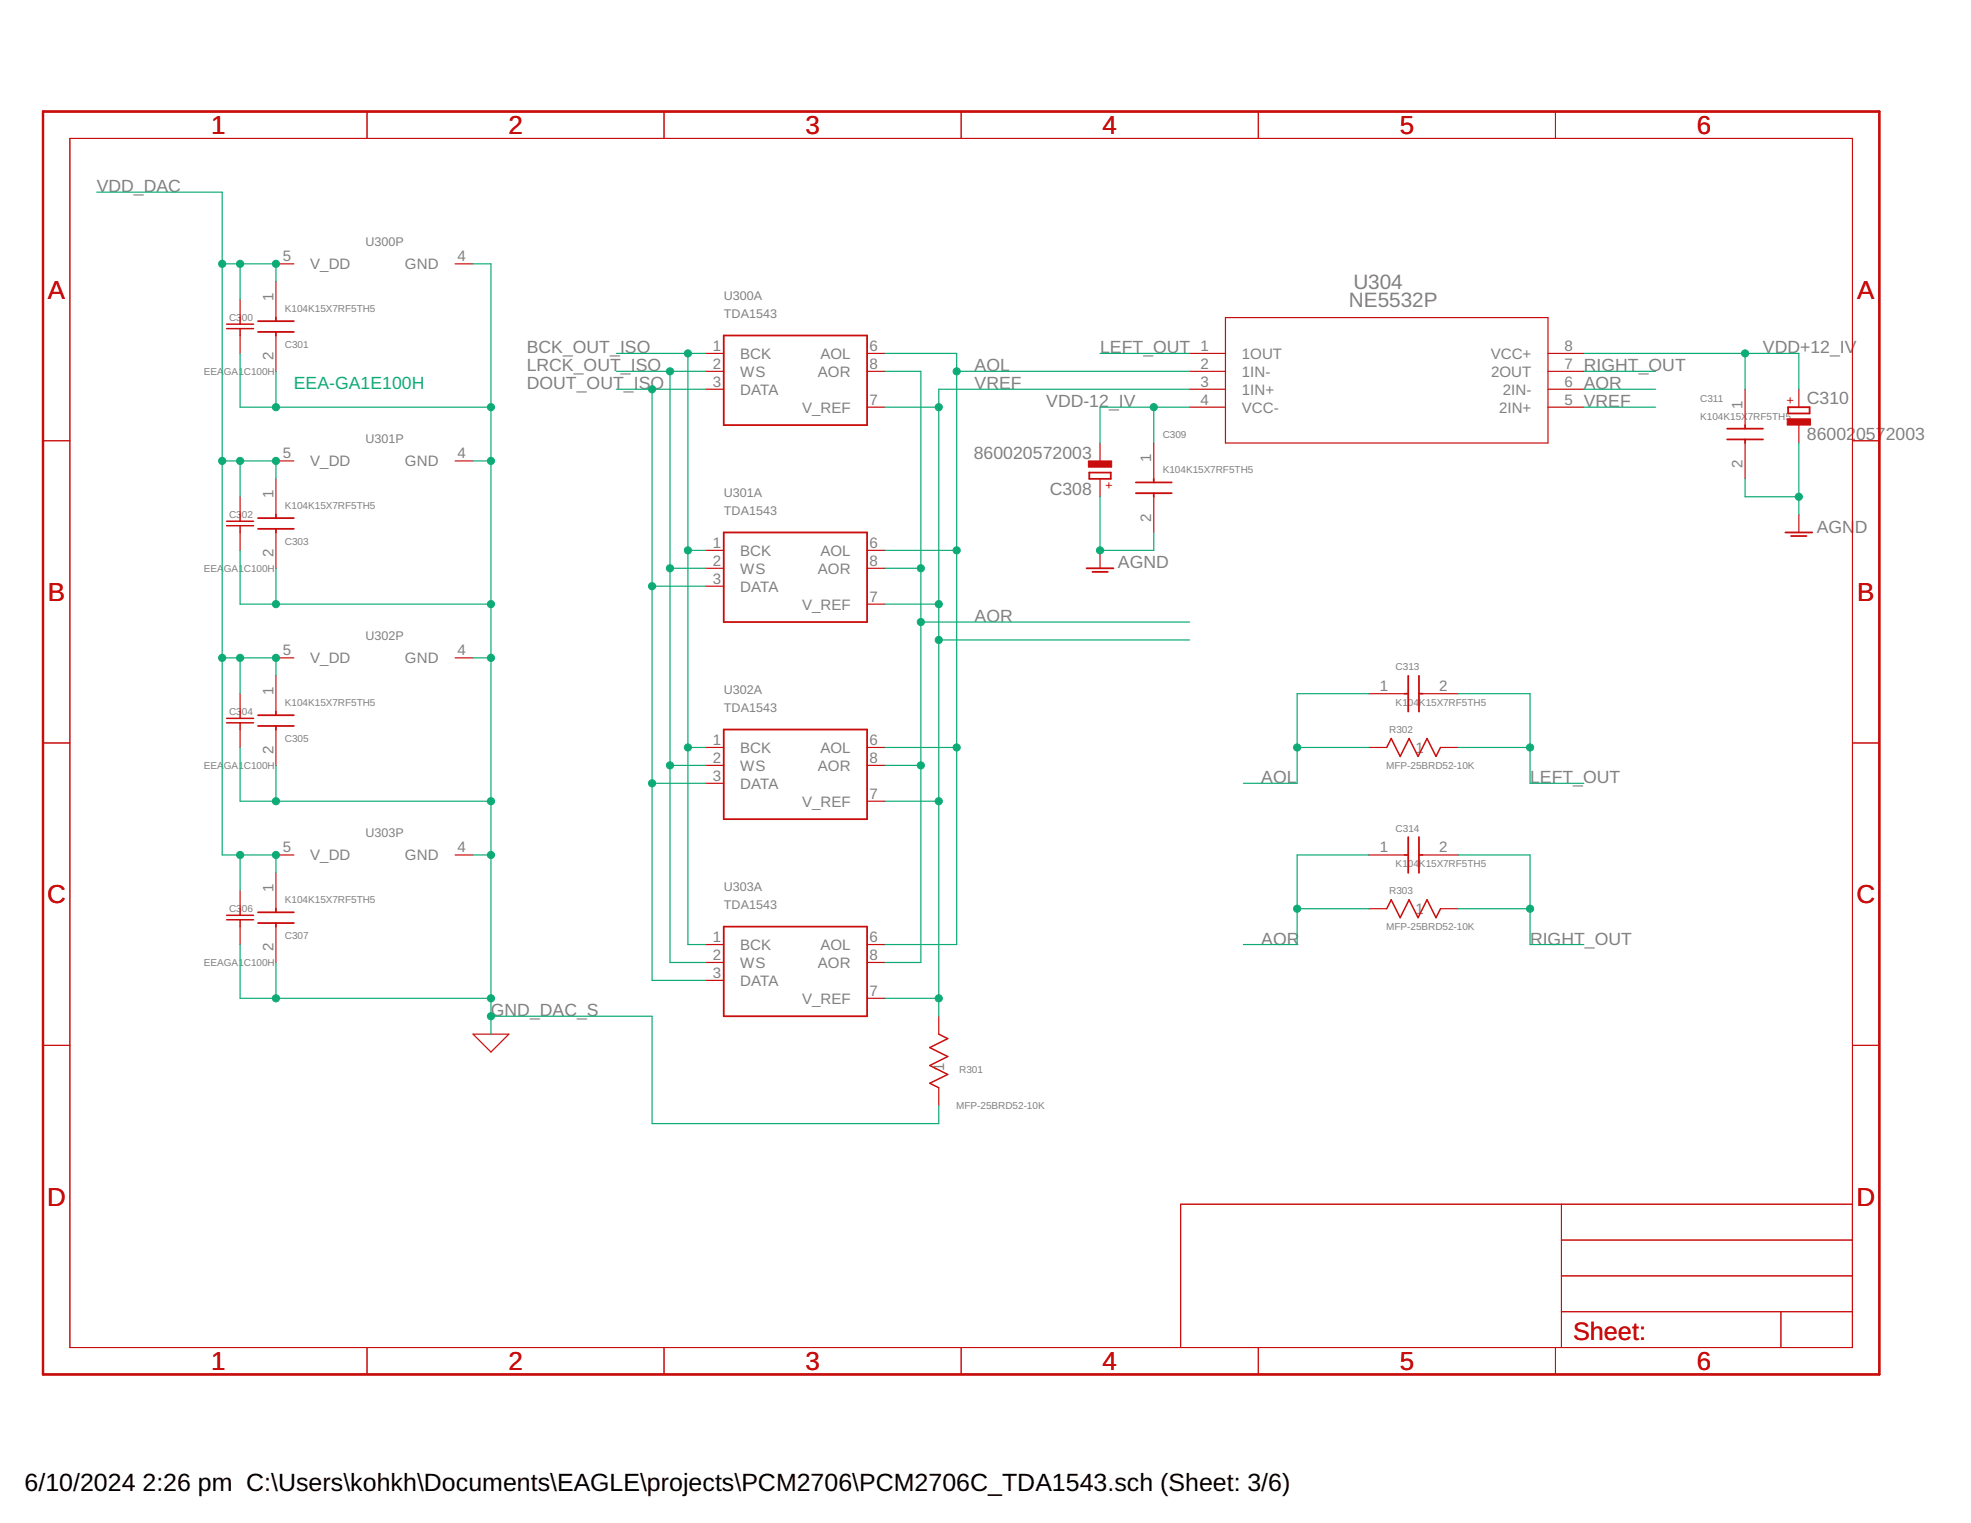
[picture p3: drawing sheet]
<svg xmlns="http://www.w3.org/2000/svg" width="279mm" height="216mm" viewBox="0 0 279 216" stroke-linecap="round" stroke-linejoin="round" font-family="sans-serif">
<g fill="none" stroke="#c90d0c" stroke-width=".14">
<path d="M9.9 19.6h252.7v171.4h-252.7zM52 15.8v3.8M94.1 15.8v3.8M136.2 15.8v3.8M178.4 15.8v3.8M220.5 15.8v3.8M6.1 62.5h3.8M262.6 62.5h3.8M6.1 105.3h3.8M262.6 105.3h3.8M6.1 148.2h3.8M262.6 148.2h3.8"/>
<path d="M221.3 170.7v20.3M221.3 175.8h41.3M262.6 170.7h-95.2v20.3M52 191v3.8M94.1 191v3.8M136.2 191v3.8M178.4 191v3.8M220.5 191v3.8M221.3 185.9h41.3M221.3 180.9h41.3M252.5 185.9v5.1"/>
</g>
<path d="M6.1 15.8h260.3v179h-260.3z" fill="none" stroke="#c90d0c" stroke-width=".32"/>
<g fill="none" stroke="#c90d0c" stroke-width=".25">
<path d="M36.6 45.5h5.1M36.6 47.1h5.1M39.1 45v.5M39.1 47.1v.5M102.6 47.6h20.3v12.7h-20.3zM253.5 57.7h3v.9h-3zM36.6 73.4h5.1M36.6 75h5.1M39.1 72.9v.5M39.1 75v.5M102.6 75.5h20.3v12.7h-20.3zM154.4 67h3.1v.9h-3.1z"/>
<path d="M161 68.4h5.1M161 69.9h5.1M163.6 67.9v.5M163.6 69.9v.5M244.8 60.8h5.1M244.8 62.3h5.1M247.4 60.3v.5M247.4 62.3v.5M253.1 75.5h3.8M253.9 76h2.2M154 80.6h3.8M154.9 81.1h2.1"/>
<path d="M199.1 98.3h.5M199.6 95.8v5.1M201.1 95.8v5.1M201.1 98.3h.6M36.6 101.4h5.1M36.6 102.9h5.1M39.1 100.9v.5M39.1 102.9v.5M102.6 103.4h20.3v12.7h-20.3zM199.6 118.7v5M201.1 118.7v5M36.6 129.3h5.1"/>
<path d="M36.6 130.9h5.1M39.1 128.8v.5M39.1 130.9v.5M102.6 131.4h20.3v12.7h-20.3zM199.1 121.2h.5M201.1 121.2h.6"/>
</g>
<g fill="none" stroke="#c90d0c" stroke-width=".17">
<path d="M39.1 37.4h2.6M39.1 39.9v5.1M64.5 37.4h2.6M34 42.5v2.5M34 47.6v2.5M39.1 47.6v5M100.1 50.1h2.5M100.1 52.6h2.5M100.1 55.2h2.5M122.9 50.1h2.6M122.9 52.6h2.6M122.9 57.7h2.6"/>
<path d="M168.6 50.1h5.1M168.6 52.6h5.1M168.6 55.2h5.1M168.6 57.7h5.1M173.7 45h45.7v17.8h-45.7zM219.4 50.1h5.1M219.4 52.6h5.1M219.4 55.2h5.1M219.4 57.7h5.1M247.4 55.2v5.1M255 55.2v2.5M34 70.4v2.5"/>
<path d="M34 75.5v2.5M39.1 65.3h2.6M39.1 67.9v5M39.1 75.5v5.1M64.5 65.3h2.6M100.1 78h2.5M122.9 78h2.6M155.9 62.8v2.5M155.9 67.9v2.5M155.9 78v2.6M163.6 62.8v5.1M163.6 70.4v5.1"/>
<path d="M247.4 62.8v5.1M255 60.3v2.5M255 72.9v2.6M34 98.3v2.6M39.1 93.3h2.6M39.1 95.8v5.1M64.5 93.3h2.6M100.1 80.6h2.5M100.1 83.1h2.5M122.9 80.6h2.6M122.9 85.6h2.6M194 98.3h5.1"/>
<path d="M201.7 98.3h5M34 103.4v2.6M39.1 103.4v5.1M100.1 106h2.5M100.1 108.5h2.5M100.1 111h2.5M122.9 106h2.6M122.9 108.5h2.6M122.9 113.6h2.6M194 106h2.6M204.2 106h2.5M34 126.3v2.5"/>
<path d="M34 131.4v2.5M39.1 121.2h2.6M39.1 123.7v5.1M39.1 131.4v5M64.5 121.2h2.6M100.1 133.9h2.5M100.1 136.4h2.5M100.1 139h2.5M122.9 133.9h2.6M122.9 136.4h2.6M194 121.2h5.1M194 128.8h2.6"/>
<path d="M201.7 121.2h5M204.2 128.8h2.5M67.1 146.6h5l-2.5 2.5zM122.9 141.5h2.6M133.1 144.1v2.5M133.1 154.2v2.5"/>
</g>
<g fill="none" stroke="#c90d0c" stroke-width=".21">
<path d="M32.1 46h3.8M32.1 46.6h3.8M34 45v1M34 46.6v1M32.1 73.9h3.8M32.1 74.5h3.8M34 72.9v1M34 74.5v1M32.1 101.8h3.8M32.1 102.5h3.8M34 100.9v.9M34 102.5v.9"/>
<path d="M196.6 106l.6-1.3 1.3 2.5 1.2-2.5 1.3 2.5 1.3-2.5 1.3 2.5 .6-1.2M32.1 129.8h3.8M32.1 130.4h3.8M34 128.8v1M34 130.4v1M196.6 128.8l.6-1.2 1.3 2.5 1.2-2.5 1.3 2.5 1.3-2.5 1.3 2.5 .6-1.3M133.1 146.6l1.2 .6-2.5 1.3 2.5 1.3-2.5 1.2 2.5 1.3-2.5 1.3 1.3 .6"/>
</g>
<g fill="#c90d0c" stroke="#c90d0c" stroke-width=".14">
<path d="M154.3 65.3h3.3v.9h-3.3z"/>
<path d="M253.3 59.4h3.3v.9h-3.3z"/>
</g>
<g fill="none" stroke="#0dab76" stroke-width=".17">
<path d="M13.7 27.2h17.8v94h7.6v2.5M31.5 37.4h7.6v2.5M34 37.4v5.1M67.1 37.4h2.5v109.2M34 50.1v7.6h35.6M39.1 52.6v5.1M87.4 55.2h12.7M87.4 50.1h12.7M87.4 52.6h12.7M92.4 55.2v83.8h7.7M95 52.6v83.8h5.1M97.5 50.1v83.8h2.6"/>
<path d="M125.5 57.7h7.6M125.5 50.1h10.1v83.8h-10.1M125.5 52.6h5v83.8h-5M135.6 52.6h33M155.9 50.1h12.7M163.6 57.7v5.1M168.6 55.2h-35.5v88.9M168.6 57.7h-12.7v5.1M224.5 57.7h10.2M224.5 55.2h10.2M224.5 50.1h30.5v5.1M224.5 52.6h10.2"/>
<path d="M247.4 50.1v5.1M31.5 65.3h7.6v2.6M34 78v7.6h35.6M34 65.3v5.1M67.1 65.3h2.5M97.5 78h2.6M125.5 78h10.1M155.9 70.4v7.6h7.7v-2.5M247.4 67.9v2.5h7.6M255 62.8v10.1M31.5 93.3h7.6v2.5M34 93.3v5"/>
<path d="M39.1 80.6v5M67.1 93.3h2.5M92.4 83.1h7.7M95 80.6h5.1M125.5 85.6h7.6M125.5 80.6h5M130.5 88.2h38.1M133.1 90.7h35.5M194 98.3h-10.1v12.7h-7.6M206.7 98.3h10.2v12.7h7.6M34 106v7.6h35.6M39.1 108.5v5.1"/>
<path d="M92.4 111h7.7M95 108.5h5.1M97.5 106h2.6M125.5 113.6h7.6M125.5 106h10.1M125.5 108.5h5M183.9 106h10.1M206.7 106h10.2M34 133.9v7.6h35.6M34 121.2v5.1M39.1 136.4v5.1M67.1 121.2h2.5"/>
<path d="M183.9 128.8h10.1M194 121.2h-10.1v12.7h-7.6M206.7 121.2h10.2v12.7h7.6M206.7 128.8h10.2M69.6 144.1h22.8v15.2h40.7v-2.6M125.5 141.5h7.6"/>
</g>
<g fill="#0dab76" stroke="#0dab76" stroke-width=".14">
<circle cx="133.1" cy="141.5" r=".51"/>
<circle cx="133.1" cy="113.6" r=".51"/>
<circle cx="133.1" cy="85.6" r=".51"/>
<circle cx="133.1" cy="57.7" r=".51"/>
<circle cx="133.1" cy="90.7" r=".51"/>
<circle cx="31.5" cy="37.4" r=".51"/>
<circle cx="31.5" cy="65.3" r=".51"/>
<circle cx="31.5" cy="93.3" r=".51"/>
<circle cx="34" cy="37.4" r=".51"/>
<circle cx="39.1" cy="37.4" r=".51"/>
<circle cx="34" cy="121.2" r=".51"/>
<circle cx="39.1" cy="65.3" r=".51"/>
<circle cx="39.1" cy="93.3" r=".51"/>
<circle cx="39.1" cy="121.2" r=".51"/>
<circle cx="34" cy="65.3" r=".51"/>
<circle cx="34" cy="93.3" r=".51"/>
<circle cx="155.9" cy="78" r=".51"/>
<circle cx="255" cy="70.4" r=".51"/>
<circle cx="97.5" cy="50.1" r=".51"/>
<circle cx="97.5" cy="78" r=".51"/>
<circle cx="97.5" cy="106" r=".51"/>
<circle cx="95" cy="52.6" r=".51"/>
<circle cx="95" cy="80.6" r=".51"/>
<circle cx="95" cy="108.5" r=".51"/>
<circle cx="92.4" cy="55.2" r=".51"/>
<circle cx="92.4" cy="83.1" r=".51"/>
<circle cx="92.4" cy="111" r=".51"/>
<circle cx="135.6" cy="106" r=".51"/>
<circle cx="135.6" cy="78" r=".51"/>
<circle cx="135.6" cy="52.6" r=".51"/>
<circle cx="183.9" cy="106" r=".51"/>
<circle cx="130.5" cy="108.5" r=".51"/>
<circle cx="130.5" cy="80.6" r=".51"/>
<circle cx="130.5" cy="88.2" r=".51"/>
<circle cx="183.9" cy="128.8" r=".51"/>
<circle cx="69.6" cy="65.3" r=".51"/>
<circle cx="69.6" cy="93.3" r=".51"/>
<circle cx="69.6" cy="121.2" r=".51"/>
<circle cx="39.1" cy="141.5" r=".51"/>
<circle cx="69.6" cy="141.5" r=".51"/>
<circle cx="39.1" cy="113.6" r=".51"/>
<circle cx="69.6" cy="113.6" r=".51"/>
<circle cx="39.1" cy="85.6" r=".51"/>
<circle cx="69.6" cy="85.6" r=".51"/>
<circle cx="39.1" cy="57.7" r=".51"/>
<circle cx="69.6" cy="57.7" r=".51"/>
<circle cx="69.6" cy="144.1" r=".51"/>
<circle cx="216.9" cy="106" r=".51"/>
<circle cx="216.9" cy="128.8" r=".51"/>
<circle cx="163.6" cy="57.7" r=".51"/>
<circle cx="247.4" cy="50.1" r=".51"/>
</g>
<g font-size="3.7" fill="#c90d0c">
<text x="29.9" y="19">1</text>
<text x="72.1" y="19">2</text>
<text x="114.2" y="19">3</text>
<text x="156.3" y="19">4</text>
<text x="198.4" y="19">5</text>
<text x="240.5" y="19">6</text>
<text x="6.8" y="42.3">A</text>
<text x="263.3" y="42.3">A</text>
<text x="6.8" y="85.2">B</text>
<text x="263.3" y="85.2">B</text>
<text x="6.7" y="128">C</text>
<text x="263.2" y="128">C</text>
<text x="6.7" y="170.9">D</text>
<text x="263.2" y="170.9">D</text>
<text x="29.9" y="194.2">1</text>
<text x="72.1" y="194.2">2</text>
<text x="114.2" y="194.2">3</text>
<text x="156.3" y="194.2">4</text>
<text x="198.4" y="194.2">5</text>
<text x="240.5" y="194.2">6</text>
</g>
<text font-size="3.6" fill="#c90d0c" x="223" y="189.9">Sheet:</text>
<g font-size="3.5">
<text x="3.5" y="211.4">6/10/2024</text>
<text x="20.2" y="211.4">2:26 pm C:\Users\kohkh\Documents\EAGLE\projects\PCM2706\PCM2706C_TDA1543.sch (Sheet: 3/6)</text>
</g>
<g font-size="2.9" fill="#808080">
<text x="191.8" y="41">U304</text>
<text x="191.2" y="43.5">NE5532P</text>
</g>
<g font-size="2.5" fill="#808080">
<text x="13.7" y="27.2">VDD_DAC</text>
<text x="74.7" y="50.1">BCK_OUT_ISO</text>
<text x="74.7" y="52.6">LRCK_OUT_ISO</text>
<text x="138.2" y="52.6">AOL</text>
<text x="155.9" y="50.1">LEFT_OUT</text>
<text x="224.5" y="52.6">RIGHT_OUT</text>
<text x="249.9" y="50.1">VDD+12_IV</text>
<text x="74.7" y="55.2">DOUT_OUT_ISO</text>
<text x="138.2" y="55.2">VREF</text>
<text x="148.3" y="57.7">VDD-12_IV</text>
<text x="224.5" y="57.7">VREF</text>
<text x="224.5" y="55.2">AOR</text>
<text x="256.1" y="57.2">C310</text>
<text x="138" y="65.1">860020572003</text>
<text x="256.1" y="62.3">86002</text>
<text x="263.1" y="62.3">0572003</text>
<text x="148.8" y="70.1">C308</text>
<text x="257.5" y="75.5">AGN</text>
<text x="262.9" y="75.5">D</text>
<text x="158.5" y="80.6">AGND</text>
<text x="138.2" y="88.2">AOR</text>
<text x="178.8" y="111">AOL</text>
<text x="216.9" y="111">LEFT_OUT</text>
<text x="178.8" y="133.9">AOR</text>
<text x="216.9" y="133.9">RIGHT_OUT</text>
<text x="69.6" y="144.1">GND_DAC_S</text>
</g>
<text font-size="2.5" fill="#0dab76" x="41.7" y="55.2">EEA-GA1E100H</text>
<g font-size="2.1" fill="#808080">
<text x="40.1" y="37">5</text>
<text x="44" y="38.2">V_DD</text>
<text x="57.4" y="38.2">GND</text>
<text x="64.9" y="37">4</text>
<text x="38.8" y="42.7" transform="rotate(-90 38.8 42.7)">1</text>
<text x="38.8" y="51.1" transform="rotate(-90 38.8 51.1)">2</text>
<text x="101.1" y="49.7">1</text>
<text x="101.1" y="52.3">2</text>
<text x="104.9" y="50.9">BCK</text>
<text x="104.9" y="53.4">WS</text>
<text x="115.9" y="53.4">AOR</text>
<text x="116.3" y="50.9">AOL</text>
<text x="123.3" y="49.7">6</text>
<text x="123.3" y="52.3">8</text>
<text x="170.2" y="49.7">1</text>
<text x="170.2" y="52.3">2</text>
<text x="176.1" y="50.9">1OUT</text>
<text x="176.1" y="53.4">1IN-</text>
<text x="211.3" y="50.9">VCC+</text>
<text x="211.4" y="53.4">2OUT</text>
<text x="221.8" y="52.3">7</text>
<text x="221.8" y="49.7">8</text>
<text x="101.1" y="54.8">3</text>
<text x="104.9" y="55.9">DATA</text>
<text x="113.7" y="58.5">V_REF</text>
<text x="123.3" y="57.4">7</text>
<text x="170.2" y="54.8">3</text>
<text x="170.2" y="57.4">4</text>
<text x="176.1" y="55.9">1IN+</text>
<text x="176.1" y="58.5">VCC-</text>
<text x="212.5" y="58.5">2IN+</text>
<text x="213" y="55.9">2IN-</text>
<text x="221.8" y="57.4">5</text>
<text x="221.8" y="54.8">6</text>
<text x="247" y="57.9" transform="rotate(-90 247 57.9)">1</text>
<text x="40.1" y="65">5</text>
<text x="64.9" y="65">4</text>
<text x="163.2" y="65.5" transform="rotate(-90 163.2 65.5)">1</text>
<text x="38.8" y="70.6" transform="rotate(-90 38.8 70.6)">1</text>
<text x="44" y="66.1">V_DD</text>
<text x="57.4" y="66.1">GND</text>
<text x="247" y="66.3" transform="rotate(-90 247 66.3)">2</text>
<text x="101.1" y="77.7">1</text>
<text x="123.3" y="77.7">6</text>
<text x="163.2" y="73.9" transform="rotate(-90 163.2 73.9)">2</text>
<text x="38.8" y="79" transform="rotate(-90 38.8 79)">2</text>
<text x="101.1" y="80.2">2</text>
<text x="101.1" y="82.8">3</text>
<text x="104.9" y="78.8">BCK</text>
<text x="104.9" y="81.3">WS</text>
<text x="104.9" y="83.9">DATA</text>
<text x="115.9" y="81.3">AOR</text>
<text x="116.3" y="78.8">AOL</text>
<text x="123.3" y="80.2">8</text>
<text x="113.7" y="86.4">V_REF</text>
<text x="123.3" y="85.3">7</text>
<text x="40.1" y="92.9">5</text>
<text x="44" y="94">V_DD</text>
<text x="57.4" y="94">GND</text>
<text x="64.9" y="92.9">4</text>
<text x="38.8" y="98.5" transform="rotate(-90 38.8 98.5)">1</text>
<text x="195.6" y="98">1</text>
<text x="204" y="98">2</text>
<text x="38.8" y="106.9" transform="rotate(-90 38.8 106.9)">2</text>
<text x="101.1" y="105.6">1</text>
<text x="104.9" y="106.7">BCK</text>
<text x="116.3" y="106.7">AOL</text>
<text x="123.3" y="105.6">6</text>
<text x="200.7" y="106.7">1</text>
<text x="101.1" y="108.1">2</text>
<text x="101.1" y="110.7">3</text>
<text x="104.9" y="109.3">WS</text>
<text x="104.9" y="111.8">DATA</text>
<text x="115.9" y="109.3">AOR</text>
<text x="123.3" y="113.2">7</text>
<text x="123.3" y="108.1">8</text>
<text x="113.7" y="114.3">V_REF</text>
<text x="40.1" y="120.8">5</text>
<text x="44" y="122">V_DD</text>
<text x="57.4" y="122">GND</text>
<text x="64.9" y="120.8">4</text>
<text x="195.6" y="120.8">1</text>
<text x="204" y="120.8">2</text>
<text x="38.8" y="126.5" transform="rotate(-90 38.8 126.5)">1</text>
<text x="200.7" y="129.6">1</text>
<text x="38.8" y="134.9" transform="rotate(-90 38.8 134.9)">2</text>
<text x="101.1" y="133.5">1</text>
<text x="101.1" y="136.1">2</text>
<text x="104.9" y="134.7">BCK</text>
<text x="104.9" y="137.2">WS</text>
<text x="115.9" y="137.2">AOR</text>
<text x="116.3" y="134.7">AOL</text>
<text x="123.3" y="133.5">6</text>
<text x="123.3" y="136.1">8</text>
<text x="101.1" y="138.6">3</text>
<text x="104.9" y="139.7">DATA</text>
<text x="113.7" y="142.3">V_REF</text>
<text x="123.3" y="141.2">7</text>
<text x="133.8" y="151.9" transform="rotate(-90 133.8 151.9)">1</text>
</g>
<g font-size="1.8" fill="#808080">
<text x="51.8" y="34.9">U300P</text>
<text x="102.6" y="45">TDA1543</text>
<text x="102.6" y="42.5">U300A</text>
<text x="51.8" y="62.8">U301P</text>
<text x="102.6" y="70.4">U301A</text>
<text x="102.6" y="73">TDA1543</text>
<text x="51.8" y="90.7">U302P</text>
<text x="102.6" y="100.9">TDA1543</text>
<text x="102.6" y="98.3">U302A</text>
<text x="51.8" y="118.7">U303P</text>
<text x="102.6" y="128.8">TDA1543</text>
<text x="102.6" y="126.3">U303A</text>
</g>
<g font-size="1.8" fill="#c90d0c">
<text x="254.4" y="57.3" transform="rotate(-90 254.4 57.3)">+</text>
<text x="157.8" y="69.3" transform="rotate(-90 157.8 69.3)">+</text>
</g>
<g font-size="1.4" fill="#808080">
<text x="32.5" y="45.5">C300</text>
<text x="40.4" y="44.3">K104K15X7RF5TH5</text>
<text x="28.9" y="53.1">EEA</text>
<text x="31.7" y="53.1">GA1C100H</text>
<text x="40.4" y="49.3">C301</text>
<text x="241" y="59.5">K104K15X</text>
<text x="241" y="57">C311</text>
<text x="247.7" y="59.5">7RF5TH5</text>
<text x="164.8" y="62">C309</text>
<text x="164.8" y="67.1">K104K15X7RF5TH5</text>
<text x="32.5" y="73.4">C302</text>
<text x="40.4" y="72.2">K104K15X7RF5TH5</text>
<text x="40.4" y="77.3">C303</text>
<text x="28.9" y="81">EEA</text>
<text x="31.7" y="81">GA1C100H</text>
<text x="197.8" y="95">C313</text>
<text x="32.5" y="101.3">C304</text>
<text x="40.4" y="100.1">K104K15X7RF5TH5</text>
<text x="197.8" y="100.1">K104K15X7RF5TH5</text>
<text x="40.4" y="105.2">C305</text>
<text x="196.9" y="103.9">R302</text>
<text x="28.9" y="109">EEA</text>
<text x="31.7" y="109">GA1C100H</text>
<text x="196.5" y="109">MFP-25BRD52-10K</text>
<text x="197.8" y="117.9">C314</text>
<text x="197.8" y="123">K104K15X7RF5TH5</text>
<text x="32.5" y="129.3">C306</text>
<text x="40.4" y="128.1">K104K15X7RF5TH5</text>
<text x="196.5" y="131.8">MFP-25BRD52-10K</text>
<text x="196.9" y="126.7">R303</text>
<text x="28.9" y="136.9">EEAGA1C100H</text>
<text x="40.4" y="133.1">C307</text>
<text x="136" y="152.1">R301</text>
<text x="135.5" y="157.2">MFP-25BRD52-10K</text>
</g>
</svg>
